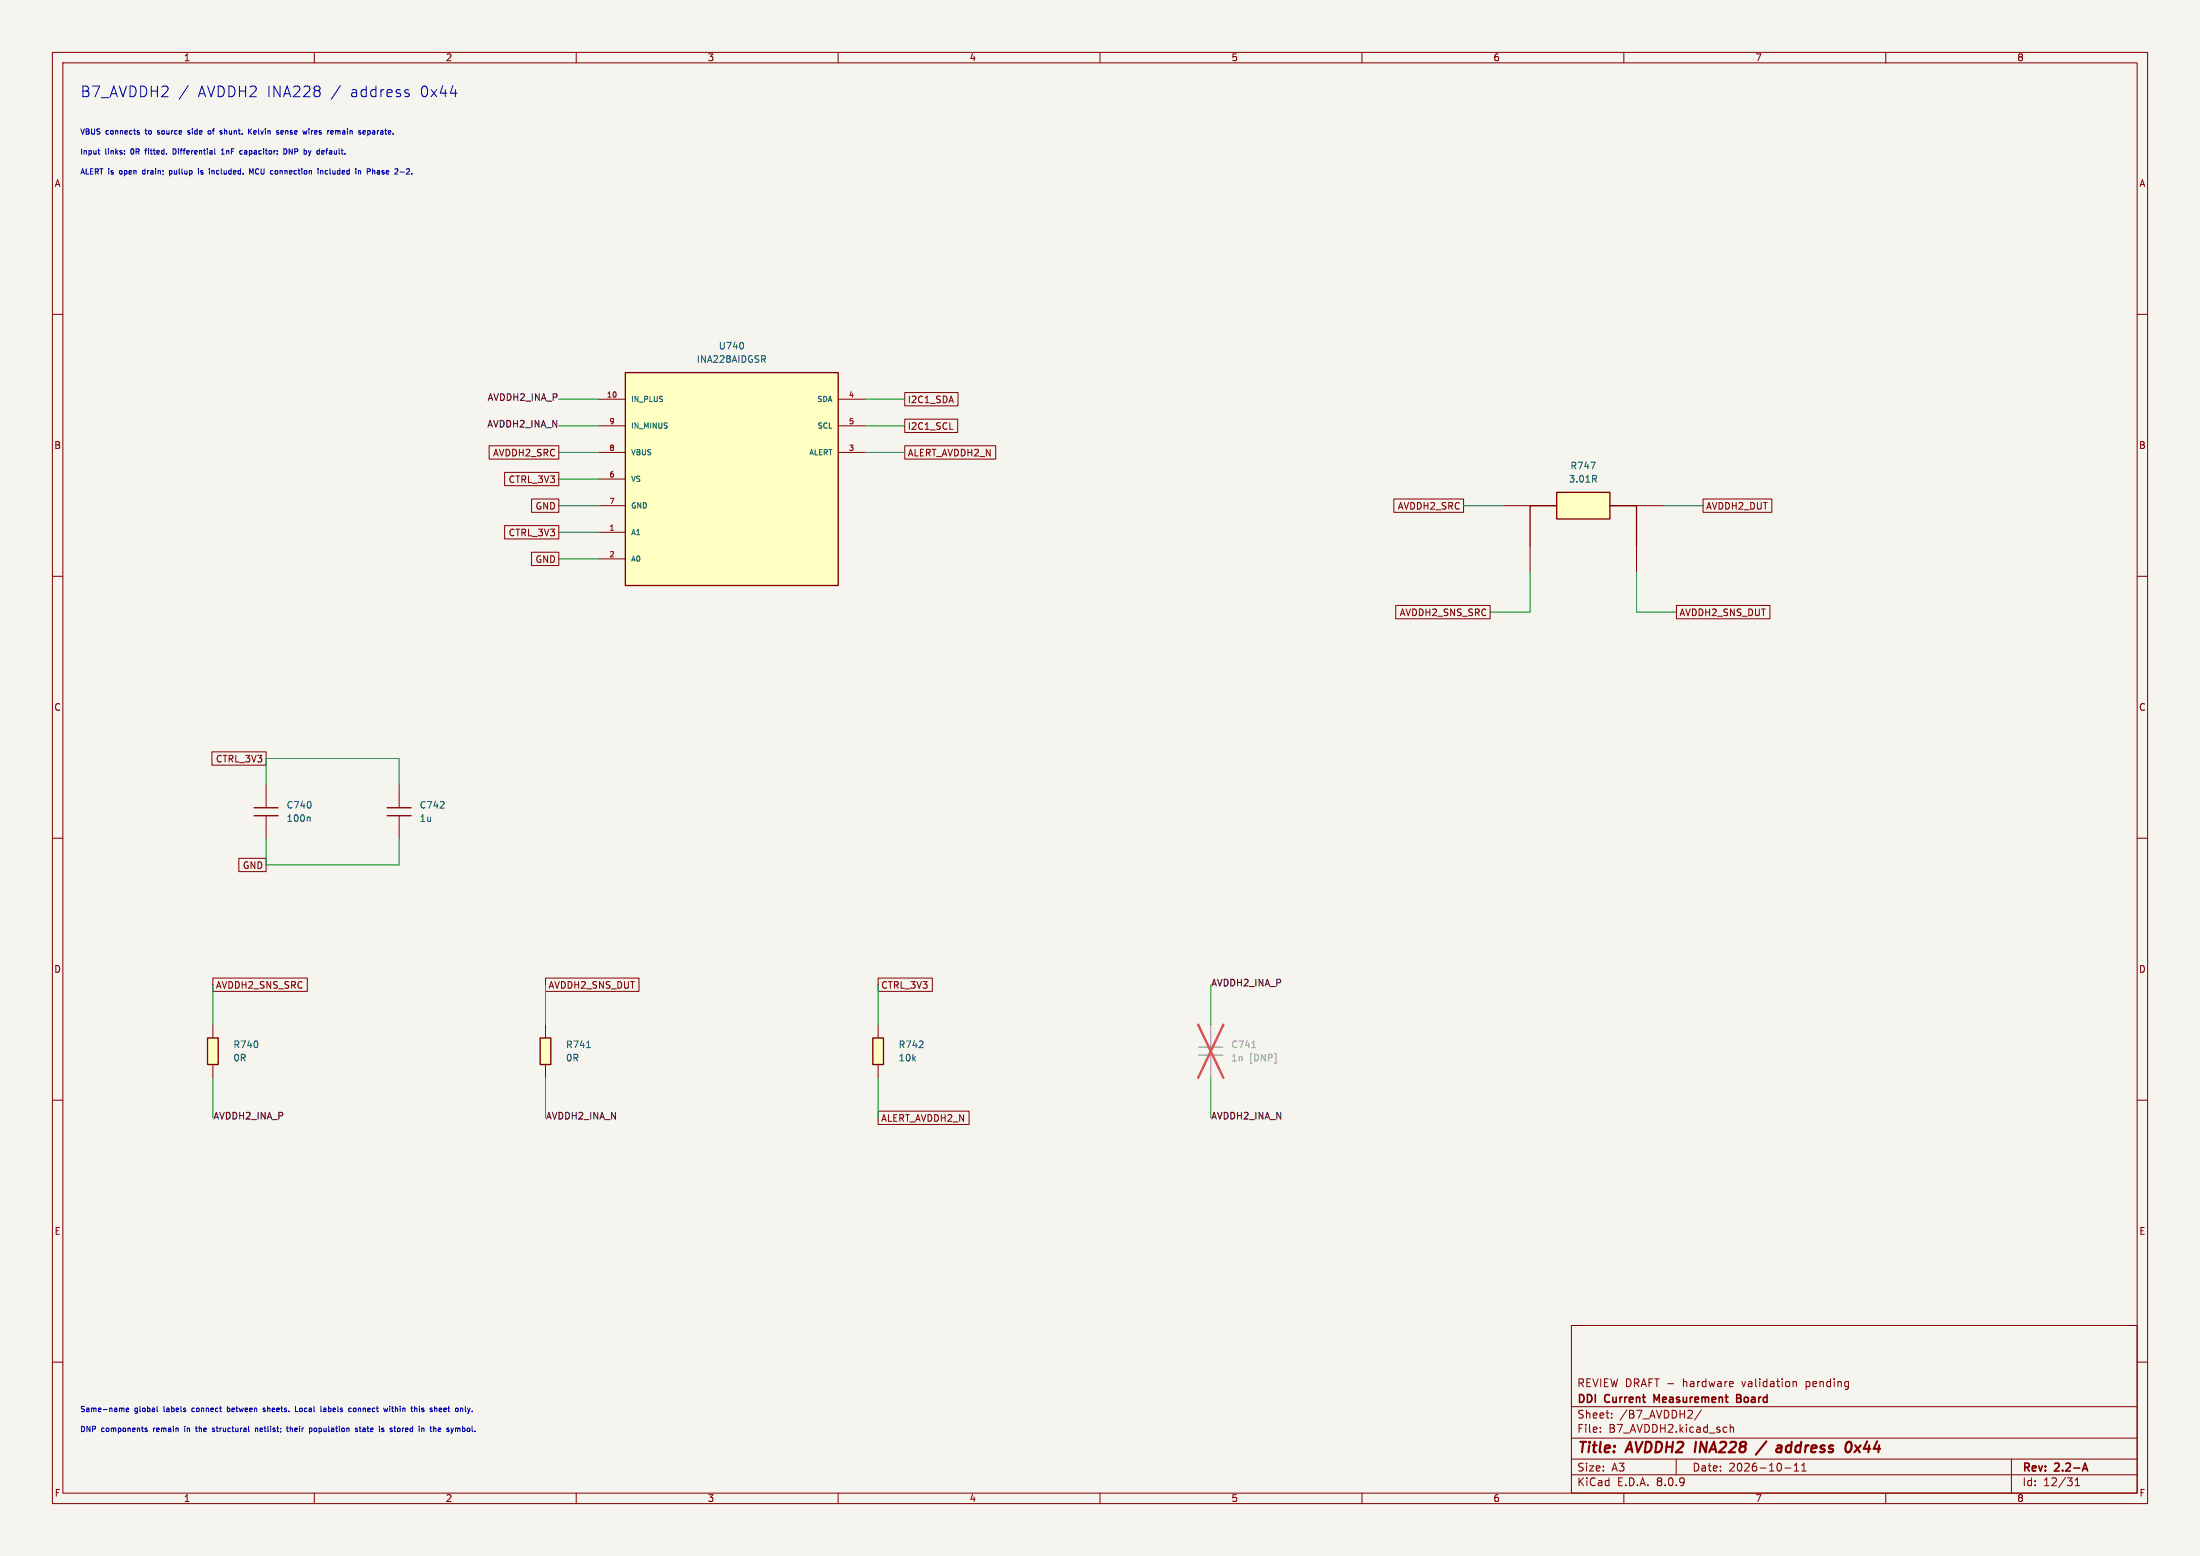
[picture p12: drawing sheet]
<svg xmlns="http://www.w3.org/2000/svg" width="420mm" height="297mm" viewBox="0 0 420 297" stroke-linecap="round" stroke-linejoin="round" font-family="sans-serif">
<path d="M0 0h420v297h-420z" fill="#f5f4ef" stroke="#f5f4ef" stroke-width=".19"/>
<g fill="none" stroke="#840000" stroke-width=".19">
<path d="M10 10h400v277h-400zM12 12h396v273h-396zM60 10v2M110 10v2M160 10v2M210 10v2M260 10v2M310 10v2M360 10v2M10 60h2M408 60h2M10 110h2"/>
<path d="M408 110h2M10 160h2M408 160h2M10 210h2M408 210h2M300 253h108v32h-108zM10 260h2M300 278.5h108M300 274.5h108M300 268.5h108M305.5 273.2v.2M305.5 272.5v.1"/>
<path d="M307.7 270.5v.2M307.7 269.8v.1M320 278.5v3M324.8 269.1l-1.3 1.9M330.3 271.9v1.5M330.3 272.5l.2-.1 .4 .1v.9M330.7 263.7l.2 .3-.7 .2M330.8 264.6l-.1 .1M342.3 263.8l.2-.1 .4 .1v.9M342.3 263.7v1M342.5 279.7l.4-.4v1.5M343.9 279.7l.5-.4v1.5"/>
<path d="M384 278.5v6.5M408 260h2M60 285v2M110 285v2M160 285v2M210 285v2M260 285v2M300 281.5h108M310 285v2M340.7 280.2h1.2M342.5 280.8h.9M343.9 280.8h.9"/>
<path d="M360 285v2M396.2 283.6h.8M396.2 282.5l.4-.4v1.5"/>
</g>
<path d="M316.3 267.3l-.5-1.1v1.5M331.5 266.9h.5M332 266.9l.3 .1M332.3 266.3l-.3-.1h-.5v1.5l.8-.1M332.3 266.8l-.3 .1M398 279.3l.5 1.5M397.7 280.4h.7" fill="none" stroke="#840000" stroke-width=".3"/>
<path d="M323.8 275.2l-.3 2M337.2 275.1l-2 2.6M339.3 276h.8l-.1 1.2M340 277.1l-.7 .1M340.1 276.3l-.7 .1M353.3 275.3a1.31 1.31 0 0 1 0 1.5M354.2 275.9l.8 1.3M355.2 275.9l-1.2 1.3" fill="none" stroke="#840000" stroke-width=".4"/>
<path d="M119.4 71.1h40.6v40.7h-40.6z" fill="#ffffc2"/>
<path d="M119.4 71.1h40.6v40.7h-40.6zM48.5 155.7h4.6M48.5 154.2h4.6M73.9 155.7h4.6M73.9 154.2h4.6" fill="none" stroke="#840000" stroke-width=".25"/>
<g fill="none" stroke="#840000" stroke-width=".19">
<path d="M114.3 76.2h5.1M160 76.2h5.1M114.3 86.4h5.1M114.3 81.3h5.1M114.3 91.4h5.1M114.3 96.5h5.1M160 86.4h5.1M160 81.3h5.1M114.3 101.6h5.1M114.3 106.7h5.1M50.8 149.9v4.3M50.8 155.7v4.3"/>
<path d="M76.2 149.9v4.3M76.2 155.7v4.3"/>
</g>
<path d="M141.9 65.6v.8M59 155.9l.2 .2v.7" fill="none" stroke="#006464" stroke-width=".19"/>
<path d="M297.2 94h10.1v5.1h-10.1z" fill="#ffffc2"/>
<path d="M297.2 94h10.1v5.1h-10.1zM297.2 96.5h-5.1v7.6M307.3 96.5h5.1v7.6" fill="none" stroke="#840000" stroke-width=".25"/>
<path d="M287 96.5h10.2M307.3 96.5h10.2M292.1 104.1v5.1M312.4 104.1v5.1" fill="none" stroke="#840000" stroke-width=".19"/>
<path d="M303.7 88.2h.8l-.5 1.3M304.3 91.4l.5 .6M304.6 90.8l.2 .2-.2 .4" fill="none" stroke="#006464" stroke-width=".19"/>
<path d="M166.6 198.1h2.1v5.1h-2.1z" fill="#ffffc2"/>
<path d="M166.6 198.1h2.1v5.1h-2.1z" fill="none" stroke="#840000" stroke-width=".25"/>
<path d="M167.6 195.6v2.5M167.6 203.2v2.5" fill="none" stroke="#840000" stroke-width=".19"/>
<path d="M103.1 198.1h2.1v5.1h-2.1z" fill="#ffffc2"/>
<path d="M103.1 198.1h2.1v5.1h-2.1z" fill="none" stroke="#840000" stroke-width=".25"/>
<path d="M104.1 195.6v2.5M104.1 203.2v2.5" fill="none" stroke="#840000" stroke-width=".19"/>
<path d="M112 200h.7" fill="none" stroke="#006464" stroke-width=".19"/>
<path d="M39.6 198.1h2.1v5.1h-2.1z" fill="#ffffc2"/>
<path d="M39.6 198.1h2.1v5.1h-2.1z" fill="none" stroke="#840000" stroke-width=".25"/>
<g fill="none" stroke="#840000" stroke-width=".19">
<path d="M172.7 74.9h10.2v2.6h-10.2zM93.4 85.1h13.3v2.5h-13.3zM96.3 90.2h10.4v2.5h-10.4zM101.5 95.2h5.2v2.6h-5.2zM172.7 85.1h17.4v2.5h-17.4zM172.7 80h10.1v2.6h-10.1zM181.3 82h.6M266.1 95.2h13.3v2.6h-13.3zM325.1 95.2h13.1v2.6h-13.1zM96.3 100.3h10.4v2.6h-10.4zM101.5 105.4h5.2v2.6h-5.2zM266.5 115.6h18v2.5h-18z"/>
<path d="M320 115.6h17.9v2.5h-17.9zM40.5 143.5h10.3v2.6h-10.3zM45.6 163.8h5.2v2.6h-5.2zM40.6 186.7h18.1v2.5h-18.1zM40.6 195.6v2.5M104.1 186.7h17.9v2.5h-17.9zM167.6 186.7h10.4v2.5h-10.4zM40.6 203.2v2.5M167.6 212.1h17.4v2.5h-17.4z"/>
</g>
<path d="M228.9 199.9h4.5M228.9 201.4h4.5" fill="none" stroke="#9c9b98" stroke-width=".25"/>
<path d="M231.1 195.6v4.3M231.1 201.4v4.3" fill="none" stroke="#9c9b98" stroke-width=".19"/>
<path d="M239 200h.7" fill="none" stroke="#939391" stroke-width=".19"/>
<path d="M228.7 195.6l4.9 10.1M233.6 195.6l-4.9 10.1" fill="none" stroke="#e75356" stroke-width=".46"/>
<g fill="none" stroke="#0000c2" stroke-width=".19">
<path d="M36 16.3l-1.8 2.6M65 16.3l-1.8 2.6M77.6 17.8l.4 .1 .1 .3-.3 .3h-.3M77.6 17.1l.4 .1M18.7 28.7h.4M18.8 29.3l.3 .1M23.8 29.3v.1M23.8 28.8v.1M26.2 25.2l.4 .2v.2h-.3M26.2 25h.4M27.2 32.7v.4M27.6 28.7h.4"/>
<path d="M30 25.6h.1M30.1 25v.2M32.4 32.6v1M32.4 33.2h.3M32.7 32.6h-.3M33.4 28.5l-.4-.1v1h.4M35.9 25.6h.2M36.1 24.9l-.2 .2 .2 .2M37.9 32.2v.1M37.9 32.6v.6M38.3 33.2h.1M38.5 32.6l-.2 .1 .2 .2"/>
<path d="M40.3 25.1l-.2-.2-.4 .2 .1 .5h.3l.2-.2M40.4 32.6v.6M40.8 32.6l-.4 .1M41 28.4v.9l.1 .1M42.2 29.4h.6M42.2 28.7l.3-.3v1M42.3 25.3l.1 .1-.1 .2M42.3 24.9l.1 .1M46 28.7l.3 .1M46.3 29.4h-.3M47.5 24.6v1M47.6 25l.4 .6"/>
<path d="M47.7 33.2v-1l.3 .7 .3-.7v1M48 24.6l-.5 .6M48.6 24.9l-.2 .2v.4l.2 .1M48.9 25.2l-.5 .1M52.7 32.6h.2M52.9 33.2h-.2M53.1 25.3l.1 .1-.1 .2M53.1 24.9l.1 .1M54.1 25.1l-.2-.2-.3 .2 .1 .5h.3M54.1 25.2l-.5 .1M54.2 28.4a.51 .51 0 0 1 .6 .5 .51 .51 0 0 1-.6 .5zM55.2 29.4v-1l.6 1"/>
<path d="M58.9 28.7l.2 .7M59 24.6v.1M59 24.9v.7M59.1 29.4l-.1 .3M59.4 28.7l-.3 .7M60.7 32.2v.1M60.7 32.6v.6M61.2 32.7l.4-.1v.6M61.2 32.6v.6M61.5 28.7l.3 .1 .1 .2-.5 .1M61.8 29.4h-.3M62.3 32.6l-.2 .1v.3l.2 .2"/>
<path d="M63.6 25v.2l-.5 .1M64.1 24.9v.7M64.4 25h-.3M68.4 32.7l.4-.1v.6M68.4 32.6v.6M69.4 24.9l.3 .1 .1 .2-.5 .1M69.7 25.6h-.3M70.2 25.6h.4M70.2 25h.4M70.2 24.9v1.1M72.3 32.6h-.3M72.4 32.8l-.4 .2v.2h.4"/>
<path d="M76.4 32.8h.8M77.8 32.2l-.2 .1M78.1 32.7l-.5 .5h.6M23.4 268.8l.3 .1v.6M24.1 269.1l.5-.1-.1-.2h-.3l-.1 .1v.5h.4M28.1 272.6h-.3l-.1 .1v.2l.4 .1v.2h-.4M30 268.4v.9l.1 .2M35.3 272.2v.1M35.3 272.6v.7M36.7 268.9v.5M37.3 272.6h.4M37.5 272.2v.9l.2 .2"/>
<path d="M40.9 272.6h-.2l-.2 .1 .1 .2 .3 .1v.2h-.4M43.4 269.4l.3 .1M43.4 268.4v1.1M43.7 268.8h-.3M48.8 272.7l.4-.1v.7M48.8 272.6v.7M50.6 268.8h-.2l-.2 .1 .1 .2 .3 .1v.2h-.4M54.7 272.6h.4M54.8 272.2v.9l.3 .2M55.4 272.2v1.1M55.8 272.6l-.4 .1M56.4 268.4v1.1h.5"/>
<path d="M57.2 268.9v.5M59.5 272.6l.1 .2-.1 .4M60.4 272.6h-.3l-.2 .2 .1 .4h.4M61.3 269.4l.1 .1M61.8 268.8h.4v.7M62.2 269l-.5 .2 .2 .3 .3-.1M66.8 268.8h.3M67.1 269.4l-.3 .1M67.9 268.8h-.3l-.2 .2 .1 .4h.4M68.2 272.6h-.2l-.2 .1 .1 .2 .3 .1v.2h-.4M68.6 272.6h.3M68.7 272.2v.9l.2 .2"/>
<path d="M69.4 272.6h-.1M69.4 272.9l-.2 .1 .2 .3M74 268.8l-.2 .7-.2-.5M74.4 268.4v.1M74.4 268.8v.7M74.8 268.8h.3M76.1 272.6l.3 .2-.1 .4-.2 .1M79.3 268.8l.3 .1v.6M80.1 268.4v.1M80.1 268.8v.7M82.1 272.6h.3M82.2 272.2v.9l.1 .2"/>
<path d="M84.2 268.8l-.4 .1 .1 .5 .3 .1M84.3 269l-.5 .1M87.5 272.6l.3 .1v.6M88.8 268.4v.9l.2 .2"/>
</g>
<g fill="none" stroke="#009600" stroke-width=".19">
<path d="M106.7 76.2h7.6M165.1 76.2h7.6M106.7 96.5h7.6M106.7 81.3h7.6M106.7 86.4h7.6M106.7 91.4h7.6M165.1 81.3h7.6M165.1 86.4h7.6M279.4 96.5h7.6M317.5 96.5h7.6M106.7 106.7h7.6M106.7 101.6h7.6"/>
<path d="M292.1 109.2v7.6h-7.6M312.4 109.2v7.6h7.6M50.8 149.9v-5.1h25.4v5.1M50.8 160v5.1h25.4v-5.1M40.6 188v7.6M104.1 188v7.6M167.6 188v7.6M231.1 188v7.6M40.6 205.7v7.7M104.1 205.7v7.7M167.6 205.7v7.7M231.1 205.7v7.7"/>
</g>
<g font-size="2.8" fill="#0000c2">
<text x="15.2" y="18.8">B7_AVDDH2</text>
<text x="37.7" y="18.8">AVDDH2 INA228</text>
<text x="66.9" y="18.8">address</text>
<text x="80.3" y="18.8">0x44</text>
</g>
<g font-size="2.8" fill="#840000">
<text x="301" y="277.9">Title:</text>
<text x="310.6" y="277.9">AVDDH2</text>
<text x="324.4" y="277.9">INA228</text>
<text x="337.2" y="277.9">/</text>
<text x="341.6" y="277.9">address</text>
<text x="355.6" y="277.9">0x44</text>
</g>
<g font-size="2.1" fill="#840000">
<text x="301" y="268.2">DDI</text>
<text x="301" y="265">REVIEW DRAFT -</text>
<text x="306.4" y="268.2">Current</text>
<text x="316.4" y="268.2">Measurement</text>
<text x="321.4" y="265">hardware</text>
<text x="332.8" y="268.2">Board</text>
<text x="332.8" y="265">validation</text>
<text x="345.1" y="265">pending</text>
<text x="301" y="273.7">File:</text>
<text x="301" y="271">Sheet:</text>
<text x="307.1" y="273.7">B7_AVDDH2.kicad_sch</text>
<text x="309.2" y="271">/B7_AVDDH2/</text>
<text x="301" y="281.1">Size:</text>
<text x="307.6" y="281.1">A3</text>
<text x="323" y="281.1">Date:</text>
<text x="330" y="281.1">2026-10-11</text>
<text x="386" y="281.3">Rev:</text>
<text x="392.4" y="281.3">2.2-A</text>
<text x="301" y="283.9">KiCad</text>
<text x="308.7" y="283.9">E.D.A.</text>
<text x="316.3" y="283.9">8.0.9</text>
<text x="386" y="283.9">Id:</text>
<text x="390.1" y="283.9">12/31</text>
</g>
<g font-size="1.8" fill="#840000">
<text x="35" y="11.9">1</text>
<text x="85" y="11.9">2</text>
<text x="135" y="11.9">3</text>
<text x="185" y="11.9">4</text>
<text x="235" y="11.9">5</text>
<text x="285" y="11.9">6</text>
<text x="335" y="11.9">7</text>
<text x="385" y="11.9">8</text>
<text x="10.3" y="35.9">A</text>
<text x="408.3" y="35.9">A</text>
<text x="173.2" y="77.2">I2C1_SDA</text>
<text x="173.2" y="82.2">I2C1_SCL</text>
<text x="10.3" y="85.9">B</text>
<text x="94" y="87.3">AVDDH2_SRC</text>
<text x="173.2" y="87.3">ALERT_AVDDH2_N</text>
<text x="408.2" y="85.9">B</text>
<text x="97" y="92.4">CTRL_3V3</text>
<text x="102.1" y="97.5">GND</text>
<text x="266.7" y="97.5">AVDDH2_SRC</text>
<text x="325.6" y="97.5">AVDDH2_DUT</text>
<text x="97" y="102.6">CTRL_3V3</text>
<text x="102.1" y="107.6">GND</text>
<text x="267.1" y="117.8">AVDDH2_SNS_SRC</text>
<text x="320.5" y="117.8">AVDDH2_SNS_DUT</text>
<text x="10.3" y="135.9">C</text>
<text x="408.2" y="135.9">C</text>
<text x="41.1" y="145.7">CTRL_3V3</text>
<text x="46.3" y="166.1">GND</text>
<text x="10.3" y="185.9">D</text>
<text x="408.2" y="185.9">D</text>
<text x="41.1" y="188.9">AVDDH2_SNS_SRC</text>
<text x="104.6" y="188.9">AVDDH2_SNS_DUT</text>
<text x="168.1" y="188.9">CTRL_3V3</text>
<text x="168.1" y="214.3">ALERT_AVDDH2_N</text>
<text x="10.3" y="235.9">E</text>
<text x="408.3" y="235.9">E</text>
<text x="10.3" y="285.9">F</text>
<text x="35" y="286.9">1</text>
<text x="85" y="286.9">2</text>
<text x="135" y="286.9">3</text>
<text x="185" y="286.9">4</text>
<text x="235" y="286.9">5</text>
<text x="285" y="286.9">6</text>
<text x="335" y="286.9">7</text>
<text x="385" y="286.9">8</text>
<text x="408.3" y="285.9">F</text>
</g>
<g font-size="1.8" fill="#006464">
<text x="132.9" y="69.4">INA228AIDGSR</text>
<text x="137.1" y="66.9">U740</text>
<text x="299.7" y="89.8">R747</text>
<text x="299.4" y="92.3">3.01R</text>
<text x="54.6" y="154.5">C740</text>
<text x="80" y="154.5">C742</text>
<text x="54.6" y="157.1">100n</text>
<text x="80" y="157.1">1u</text>
<text x="44.5" y="200.3">R740</text>
<text x="44.5" y="202.8">0R</text>
<text x="108" y="200.3">R741</text>
<text x="108" y="202.8">0R</text>
<text x="171.5" y="200.3">R742</text>
<text x="171.5" y="202.8">10k</text>
</g>
<g font-size="1.8" fill="#0f0f0f">
<text x="93" y="76.7">AVDDH2_INA_P</text>
<text x="92.9" y="81.8">AVDDH2_INA_N</text>
<text x="231.1" y="188.5">AVDDH2_INA_P</text>
<text x="40.6" y="213.9">AVDDH2_INA_P</text>
<text x="104.1" y="213.9">AVDDH2_INA_N</text>
<text x="231.1" y="213.9">AVDDH2_INA_N</text>
</g>
<g font-size="1.8" fill="#939391">
<text x="235" y="200.3">C741</text>
<text x="235" y="202.8">1n</text>
<text x="238.5" y="202.8">[DNP]</text>
</g>
<g font-size="1.4" fill="#0000c2">
<text x="15.2" y="25.9">VBUS</text>
<text x="15.2" y="29.7">Input</text>
<text x="20.1" y="29.7">links:</text>
<text x="20.2" y="25.9">connects</text>
<text x="25.2" y="29.7">0R</text>
<text x="28" y="25.9">to</text>
<text x="28.2" y="29.7">fitted.</text>
<text x="30.5" y="25.9">source</text>
<text x="33.7" y="29.7">Differential</text>
<text x="36.6" y="25.9">side</text>
<text x="40.7" y="25.9">of</text>
<text x="43.2" y="29.7">1nF</text>
<text x="43.2" y="25.9">shunt.</text>
<text x="47" y="29.7">capacitor:</text>
<text x="48.9" y="25.9">Kelvin</text>
<text x="54.5" y="25.9">sense</text>
<text x="55.6" y="29.7">DNP</text>
<text x="59.8" y="29.7">by</text>
<text x="59.9" y="25.9">wires</text>
<text x="62.5" y="29.7">default.</text>
<text x="64.8" y="25.9">remain</text>
<text x="71" y="25.9">separate.</text>
<text x="15.2" y="33.5">ALERT is</text>
<text x="23" y="33.5">open</text>
<text x="27.7" y="33.5">drain;</text>
<text x="33" y="33.5">pullup</text>
<text x="38.8" y="33.5">is</text>
<text x="41.1" y="33.5">included.</text>
<text x="49.1" y="33.5">MCU</text>
<text x="53.4" y="33.5">connection</text>
<text x="62.7" y="33.5">included</text>
<text x="70.1" y="33.5">in</text>
<text x="72.6" y="33.5">Phase</text>
<text x="78.1" y="33.5">2-2.</text>
<text x="15.2" y="269.7">Same-name</text>
<text x="25.7" y="269.7">global</text>
<text x="31.5" y="269.7">labels</text>
<text x="37.1" y="269.7">connect</text>
<text x="44.1" y="269.7">between</text>
<text x="51.2" y="269.7">sheets.</text>
<text x="57.6" y="269.7">Local</text>
<text x="62.7" y="269.7">labels</text>
<text x="68.3" y="269.7">connect</text>
<text x="75.3" y="269.7">within</text>
<text x="80.8" y="269.7">this</text>
<text x="84.6" y="269.7">sheet</text>
<text x="89.7" y="269.7">only.</text>
<text x="15.2" y="273.5">DNP</text>
<text x="19.4" y="273.5">components</text>
<text x="29.5" y="273.5">remain</text>
<text x="35.7" y="273.5">in</text>
<text x="38.1" y="273.5">the</text>
<text x="41.5" y="273.5">structural</text>
<text x="50" y="273.5">netlist;</text>
<text x="56.3" y="273.5">their</text>
<text x="60.8" y="273.5">population</text>
<text x="69.8" y="273.5">state</text>
<text x="74.6" y="273.5">is</text>
<text x="77" y="273.5">stored</text>
<text x="82.7" y="273.5">in</text>
<text x="85.2" y="273.5">the</text>
<text x="88.6" y="273.5">symbol.</text>
</g>
<g font-size="1.4" fill="#a90000">
<text x="115.7" y="75.9">10</text>
<text x="161.9" y="75.9">4</text>
<text x="116.2" y="81">9</text>
<text x="161.9" y="81">5</text>
<text x="116.2" y="86.1">8</text>
<text x="161.9" y="86.1">3</text>
<text x="116.2" y="91.2">6</text>
<text x="116.2" y="101.3">1</text>
<text x="116.2" y="96.3">7</text>
<text x="116.2" y="106.4">2</text>
</g>
<g font-size="1.4" fill="#006464">
<text x="120.4" y="76.9">IN_PLUS</text>
<text x="155.9" y="76.9">SDA</text>
<text x="120.4" y="82">IN_MINUS</text>
<text x="155.9" y="82">SCL</text>
<text x="120.4" y="87.1">VBUS</text>
<text x="154.3" y="87.1">ALERT</text>
<text x="120.4" y="92.2">VS</text>
<text x="120.4" y="97.3">GND</text>
<text x="120.4" y="102.3">A1</text>
<text x="120.4" y="107.4">A0</text>
</g>
</svg>
